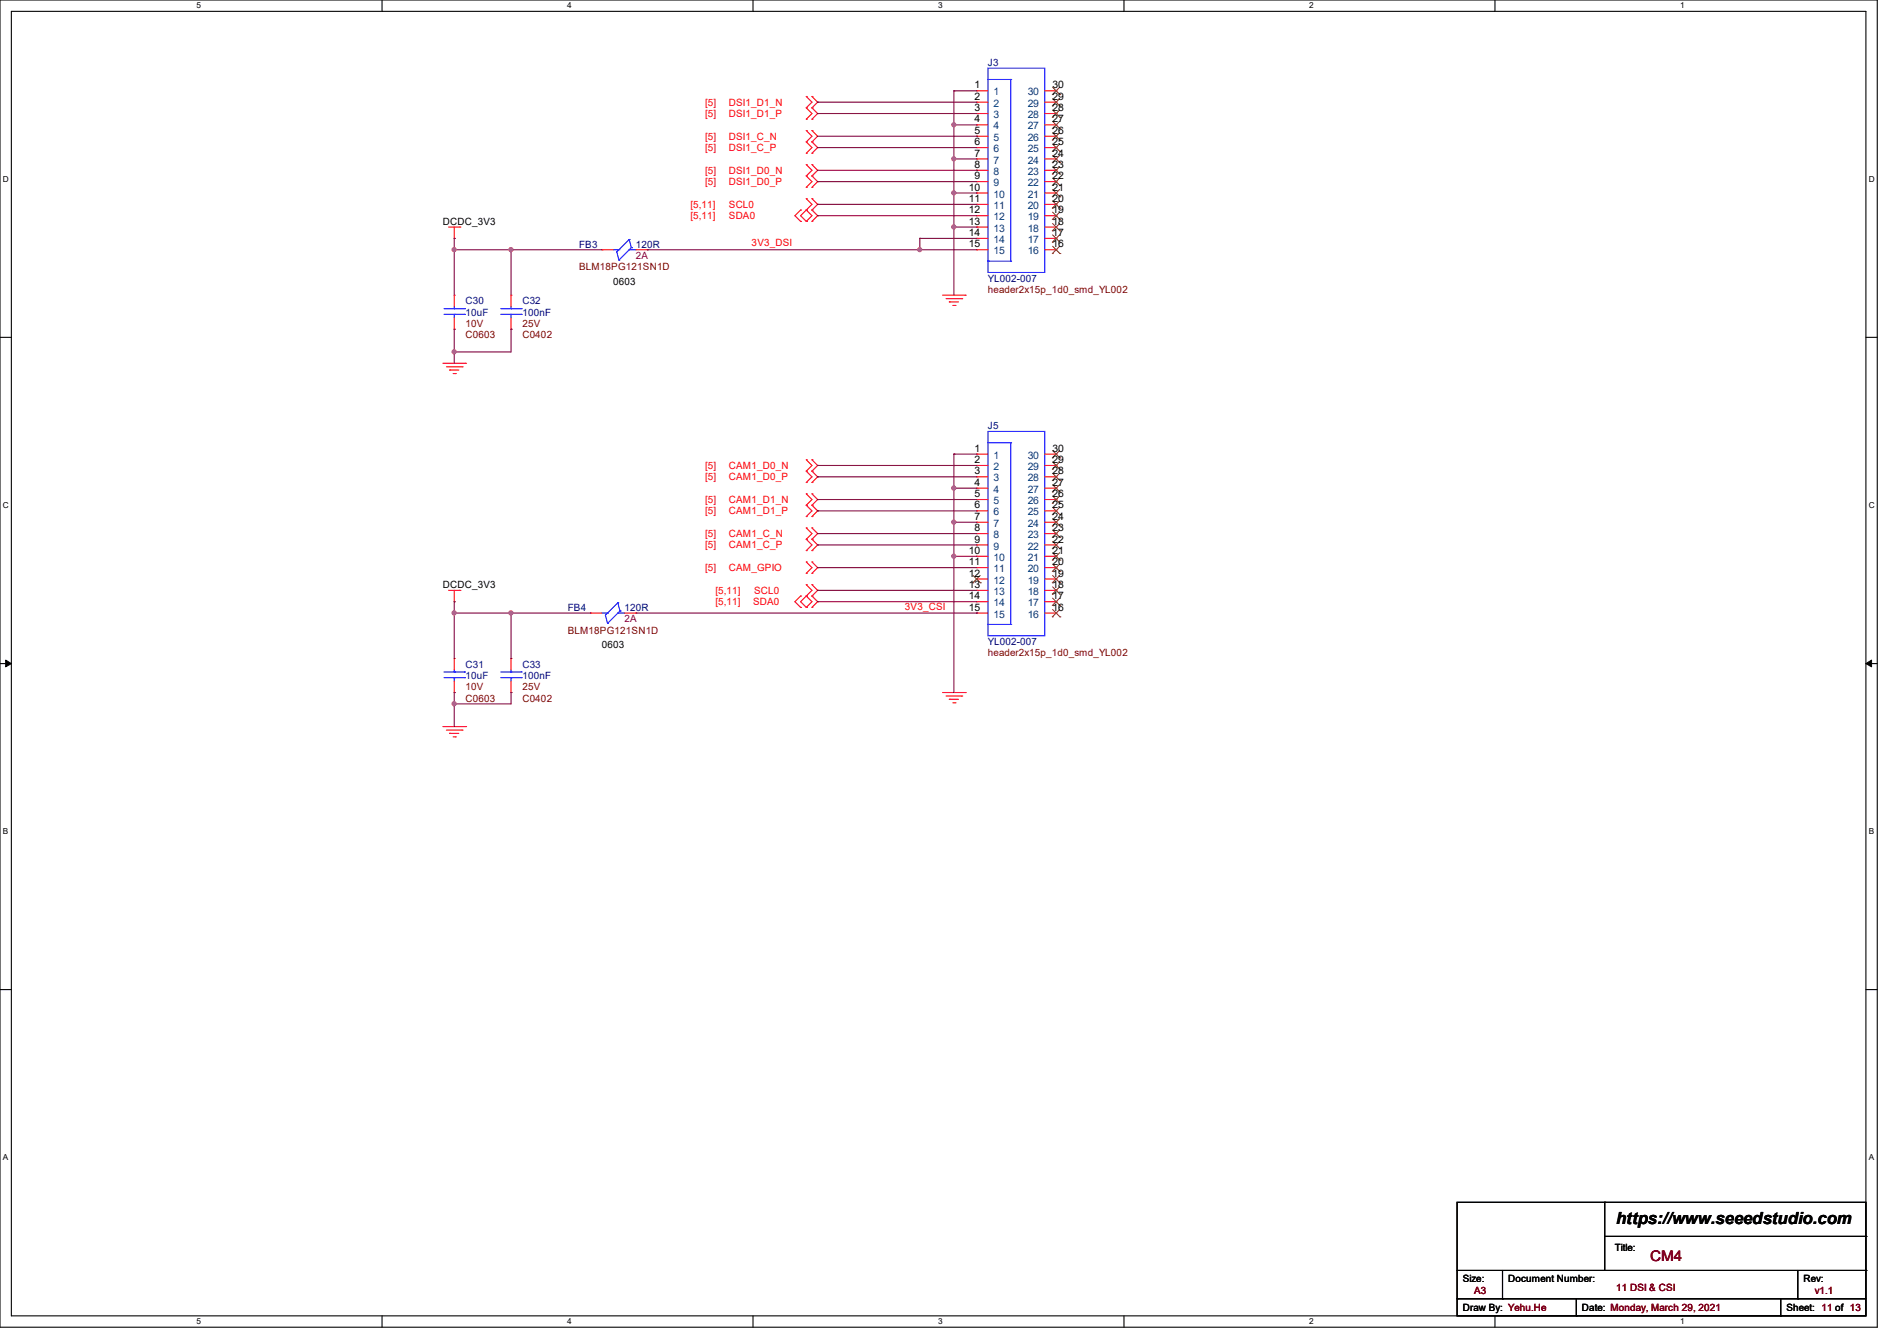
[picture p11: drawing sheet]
<svg xmlns="http://www.w3.org/2000/svg" width="297mm" height="210mm" viewBox="0 0 297 210" stroke-linecap="round" stroke-linejoin="round" font-family="sans-serif">
<path d="M0 0h293.9v207.9h-293.9zM1.8 1.8h290.3v204.3h-290.3z" fill="none" stroke="#000" stroke-width=".17"/>
<g fill="#fff">
<path d="M30.8 .2h.7v1.4h-.7z"/>
<path d="M30.8 206.2h.7v1.4h-.7z"/>
</g>
<path d="M59.8 0v1.8M59.8 206.1v1.8" fill="none" stroke="#000" stroke-width=".17"/>
<g fill="#fff">
<path d="M88.8 .2h.7v1.4h-.7z"/>
<path d="M88.8 206.2h.7v1.4h-.7z"/>
</g>
<path d="M117.9 0v1.8M117.9 206.1v1.8" fill="none" stroke="#000" stroke-width=".17"/>
<g fill="#fff">
<path d="M146.9 .2h.7v1.4h-.7z"/>
<path d="M146.9 206.2h.7v1.4h-.7z"/>
</g>
<path d="M176 0v1.8M176 206.1v1.8" fill="none" stroke="#000" stroke-width=".17"/>
<g fill="#fff">
<path d="M205 .2h.7v1.4h-.7z"/>
<path d="M205 206.2h.7v1.4h-.7z"/>
</g>
<path d="M234.1 0v1.8M234.1 206.1v1.8" fill="none" stroke="#000" stroke-width=".17"/>
<g fill="#fff">
<path d="M263.1 .2h.6v1.4h-.6z"/>
<path d="M263.1 206.2h.6v1.4h-.6z"/>
<path d="M.5 27.3h.9v1.4h-.9z"/>
<path d="M292.6 27.3h.9v1.4h-.9z"/>
<path d="M.5 78.4h.9v1.4h-.9z"/>
<path d="M292.6 78.4h.9v1.4h-.9z"/>
</g>
<path d="M0 52.8h1.8M292.1 52.8h1.8" fill="none" stroke="#000" stroke-width=".17"/>
<g fill="#fff">
<path d="M.5 129.5h.8v1.4h-.8z"/>
<path d="M292.6 129.5h.8v1.4h-.8z"/>
</g>
<path d="M0 103.9h1.8M292.1 103.9h1.8" fill="none" stroke="#000" stroke-width=".17"/>
<path d="M.9 103.4l.9 .5-.9 .5zM292.1 103.9l.9-.5v1z" fill="#000" stroke="#000" stroke-width=".16"/>
<g fill="#fff">
<path d="M.5 180.5h.8v1.4h-.8z"/>
<path d="M292.6 180.5h.8v1.4h-.8z"/>
</g>
<g fill="none" stroke="#000" stroke-width=".17">
<path d="M0 155h1.8M292.1 155h1.8M228.1 188.3h64v17.8h-64zM228.1 199h64M235.2 199v4.4M251.2 188.3h.1M251.2 188.3v10.7M251.2 193.6h40.9M281.5 199v4.4M292.1 199h.1M292.1 193.6h.1M228.1 203.4h.1"/>
<path d="M228.1 203.4h64M235.2 203.4h.1M246.8 206.1h.1M246.8 203.4v2.7M278.8 206.1h.1M278.8 203.4v2.7M281.5 203.4h.1"/>
</g>
<g fill="none" stroke="#f00" stroke-width=".17">
<path d="M126.2 16.9h.1M126.2 15.1h.1M126.2 18.7h.1M126.2 15.1l.9 .9-.9 .9M126.2 16.9l.9 .9-.9 .9M127.1 15.1h.1M127.1 16.9h.1M127.1 18.7h.1M127.1 15.1l.9 .9-.9 .9M127.1 16.9l.9 .9-.9 .9M152.9 14.2h.1M152.9 16h.1"/>
<path d="M152.9 17.8h.1M152.9 19.6h.1M152.9 14.2h1.8M152.9 16h1.8M152.9 17.8h1.8M152.9 19.6h1.8M163.6 14.2h1.8M163.6 16h1.8M163.6 17.8h1.8M163.6 19.6h1.8M165.4 14.2h.1M165.4 16h.1"/>
<path d="M165.4 17.8h.1M165.4 19.6h.1M70.2 35.6h1.8M71.1 37.3h.1M71.1 35.6v1.7M72 35.6h.1M94.2 39.1h.1M94.2 39.1h1.8M99.6 39.1h1.7M101.3 39.1h.1M125.3 32.9h.1M125.3 34.7h.1"/>
<path d="M125.3 32.9l-.8 .9 .8 .9M126.2 27.6h.1M126.2 25.8h.1M126.2 29.3h.1M126.2 22.2h.1M126.2 20.4h.1M126.2 24h.1M126.2 32.9h.1M126.2 31.1h.1M126.2 34.7h.1M126.2 25.8l.9 .9-.9 .9M126.2 27.6l.9 .8-.9 .9"/>
<path d="M126.2 20.4l.9 .9-.9 .9M126.2 22.2l.9 .9-.9 .9M126.2 31.1l.9 .9-1.8 1.8 .9 .9M126.2 32.9l.9 .9-.9 .9M127.1 25.8h.1M127.1 27.6h.1M127.1 29.3h.1M127.1 20.4h.1M127.1 22.2h.1M127.1 24h.1M127.1 31.1h.1M127.1 32.9h.1"/>
<path d="M127.1 34.7h.1M127.1 25.8l.9 .9-.9 .9M127.1 27.6l.9 .8-.9 .9M127.1 20.4l.9 .9-.9 .9M127.1 22.2l.9 .9-.9 .9M127.1 31.1l.9 .9-.9 .9M127.1 32.9l.9 .9-.9 .9M152.9 21.3h.1M152.9 23.1h.1M152.9 24.9h.1M152.9 26.7h.1M152.9 28.4h.1"/>
<path d="M152.9 30.2h.1M152.9 32h.1M152.9 33.8h.1M152.9 35.6h.1M152.9 37.3h.1M152.9 39.1h.1M152.9 35.6h1.8M152.9 39.1h1.8M152.9 21.3h1.8M152.9 23.1h1.8M152.9 24.9h1.8M152.9 26.7h1.8"/>
<path d="M152.9 28.4h1.8M152.9 30.2h1.8M152.9 32h1.8M152.9 33.8h1.8M152.9 37.3h1.8M163.6 35.6h1.8M163.6 39.1h1.8M163.6 21.3h1.8M163.6 23.1h1.8M163.6 24.9h1.8M163.6 26.7h1.8M163.6 28.4h1.8"/>
<path d="M163.6 30.2h1.8M163.6 32h1.8M163.6 33.8h1.8M163.6 37.3h1.8M165.4 21.3h.1M165.4 23.1h.1M165.4 24.9h.1M165.4 26.7h.1M165.4 28.4h.1M165.4 30.2h.1M165.4 32h.1M165.4 33.8h.1"/>
<path d="M165.4 35.6h.1M165.4 37.3h.1M165.4 39.1h.1M69.3 56.9h3.6M69.9 57.4h2.4M70.4 58h.1M70.4 58h1.4M71 58.5h.3M71.1 46.2h.1M71.1 51.6h.1M71.1 46.2v1.8M71.1 49.8v1.8"/>
<path d="M71.3 58.5h.1M72.3 57.4h.1M72.9 56.9h.1M80 46.2h.1M80 51.6h.1M80 46.2v1.8M80 49.8v1.8M147.6 46.2h3.5M148.1 46.8h2.5M148.6 47.3h.1M148.6 47.3h1.5M149.2 47.8h.3"/>
<path d="M149.5 47.8h.1M150.6 46.8h.1M151.1 46.2h.1M126.2 73.8h.1M126.2 72h.1M126.2 75.6h.1M126.2 79.1h.1M126.2 77.3h.1M126.2 72l.9 .9-.9 .9M126.2 73.8l.9 .9-.9 .9M126.2 77.3l.9 .9-.9 .9M126.2 79.1l.9 .9-.9 .9"/>
<path d="M127.1 72h.1M127.1 73.8h.1M127.1 75.6h.1M127.1 77.3h.1M127.1 79.1h.1M127.1 72l.9 .9-.9 .9M127.1 73.8l.9 .9-.9 .9M127.1 77.3l.9 .9-.9 .9M127.1 79.1l.9 .9-.9 .9M152.9 71.1h.1M152.9 72.9h.1M152.9 74.7h.1"/>
<path d="M152.9 76.5h.1M152.9 78.2h.1M152.9 71.1h1.8M152.9 72.9h1.8M152.9 74.7h1.8M152.9 76.5h1.8M152.9 78.2h1.8M163.6 71.1h1.8M163.6 72.9h1.8M163.6 74.7h1.8M163.6 76.5h1.8M163.6 78.2h1.8"/>
<path d="M165.4 71.1h.1M165.4 72.9h.1M165.4 74.7h.1M165.4 76.5h.1M165.4 78.2h.1M70.2 92.5h1.8M71.1 94.2h.1M71.1 92.5v1.7M72 92.5h.1M92.5 96h.1M92.5 96h1.7M97.8 96h1.8"/>
<path d="M99.6 96h.1M125.3 93.3h.1M125.3 95.1h.1M125.3 93.3l-.8 .9 .8 .9M126.2 80.9h.1M126.2 84.5h.1M126.2 82.7h.1M126.2 86.2h.1M126.2 93.3h.1M126.2 91.6h.1M126.2 95.1h.1M126.2 89.8h.1"/>
<path d="M126.2 88h.1M126.2 82.7l.9 .9-.9 .9M126.2 84.5l.9 .8-.9 .9M126.2 91.6l.9 .9-1.8 1.7 .9 .9M126.2 93.3l.9 .9-.9 .9M126.2 88l.9 .9-.9 .9M127.1 80.9h.1M127.1 82.7h.1M127.1 84.5h.1M127.1 86.2h.1M127.1 91.6h.1M127.1 93.3h.1"/>
<path d="M127.1 95.1h.1M127.1 88h.1M127.1 89.8h.1M127.1 82.7l.9 .9-.9 .9M127.1 84.5l.9 .8-.9 .9M127.1 91.6l.9 .9-.9 .8M127.1 93.3l.9 .9-.9 .9M127.1 88l.9 .9-.9 .9M152.9 80h.1M152.9 81.8h.1M152.9 83.6h.1M152.9 85.3h.1"/>
<path d="M152.9 87.1h.1M152.9 88.9h.1M152.9 90.7h.1M152.9 92.5h.1M152.9 94.2h.1M152.9 96h.1M152.9 92.5h1.8M152.9 80h1.8M152.9 81.8h1.8M152.9 83.6h1.8M152.9 85.3h1.8M152.9 87.1h1.8"/>
<path d="M152.9 88.9h1.8M152.9 90.7h1.8M152.9 94.2h1.8M152.9 96h1.8M163.6 92.5h1.8M163.6 80h1.8M163.6 81.8h1.8M163.6 83.6h1.8M163.6 85.3h1.8M163.6 87.1h1.8M163.6 88.9h1.8M163.6 90.7h1.8"/>
<path d="M163.6 94.2h1.8M163.6 96h1.8M165.4 80h.1M165.4 81.8h.1M165.4 83.6h.1M165.4 85.3h.1M165.4 87.1h.1M165.4 88.9h.1M165.4 90.7h.1M165.4 92.5h.1M165.4 94.2h.1M165.4 96h.1"/>
<path d="M69.3 113.8h3.6M69.9 114.3h2.4M70.4 114.9h.1M70.4 114.9h1.4M71 115.4h.3M71.1 103.1h.1M71.1 108.5h.1M71.1 103.1v1.8M71.1 106.7v1.8M71.3 115.4h.1M72.3 114.3h.1M72.9 113.8h.1"/>
<path d="M80 103.1h.1M80 108.5h.1M80 103.1v1.8M80 106.7v1.8M147.6 108.5h3.5M148.1 109h2.5M148.6 109.5h.1M148.6 109.5h1.5M149.2 110.1h.3M149.5 110.1h.1M150.6 109h.1M151.1 108.5h.1"/>
</g>
<g fill="none" stroke="#00f" stroke-width=".17">
<path d="M154.7 10.7h8.9v32h-8.9zM154.7 12.4h3.5M158.2 12.4h.1M158.2 12.4v28.5M96 39.1h.9M96.9 39.1h.1M98.5 37.5h.1M98.5 39.1h.1M98.5 37.5l-1.9 2 .3 1.2M98.5 39.1h1.1M98.5 37.5l.3 1.3M98.8 38.8h.1"/>
<path d="M98.8 38.8l-1.9 1.9M69.5 48.3h3.2M69.5 49.2h3.2M71.1 49.2h.1M71.1 48.3h.1M71.1 48v.3M71.1 49.2v.6M72.7 48.3h.1M72.7 49.2h.1M78.4 48.3h3.2M78.4 49.2h3.2M80 49.2h.1"/>
<path d="M80 48.3h.1M80 48v.3M80 49.2v.6M81.6 48.3h.1M81.6 49.2h.1M96.9 40.7h.1M154.7 40.9h.1M154.7 40.9h3.5M158.2 40.9h.1M154.7 67.6h8.9v32h-8.9zM154.7 69.3h3.5M158.2 69.3h.1"/>
<path d="M158.2 69.3v28.5M94.2 96h.9M95.1 97.6h.1M95.1 96h.1M96.7 94.4h.1M96.7 96h.1M96.7 94.4l-1.9 2 .3 1.2M96.7 96h1.1M96.7 94.4l.4 1.3M97.1 95.7h.1M97.1 95.7l-2 1.9M154.7 97.8h.1"/>
<path d="M154.7 97.8h3.5M158.2 97.8h.1M69.5 105.2h3.2M69.5 106.1h3.2M71.1 106.1h.1M71.1 105.2h.1M71.1 104.9v.3M71.1 106.1v.6M72.7 105.2h.1M72.7 106.1h.1M78.4 105.2h3.2M78.4 106.1h3.2"/>
<path d="M80 106.1h.1M80 105.2h.1M80 104.9v.3M80 106.1v.6M81.6 105.2h.1M81.6 106.1h.1"/>
</g>
<g fill="none" stroke="#804000" stroke-width=".16">
<path d="M164.8 14.8h.1M164.8 16.6h.1M164.8 18.4h.1M164.8 13.7l1.1 1.1M164.8 15.5l1.1 1.1M164.8 17.2l1.1 1.2M164.8 19l1.1 1.2M165.9 13.7l-1.1 1.1M165.9 15.5l-1.1 1.1M165.9 17.2l-1.1 1.2M165.9 19l-1.1 1.2M165.9 14.8h.1"/>
<path d="M165.9 16.6h.1M165.9 18.4h.1M164.8 20.2h.1M164.8 21.9h.1M164.8 23.7h.1M164.8 25.5h.1M164.8 27.3h.1M164.8 29h.1M164.8 30.8h.1M164.8 32.6h.1M164.8 34.4h.1M164.8 36.2h.1"/>
<path d="M164.8 37.9h.1M164.8 39.7h.1M164.8 20.8l1.1 1.1M164.8 22.6l1.1 1.1M164.8 24.3l1.1 1.2M164.8 26.1l1.1 1.2M164.8 27.9l1.1 1.1M164.8 29.7l1.1 1.1M164.8 31.5l1.1 1.1M164.8 33.2l1.1 1.2M164.8 35l1.1 1.2M164.8 36.8l1.1 1.1"/>
<path d="M164.8 38.6l1.1 1.1M165.9 20.8l-1.1 1.1M165.9 22.6l-1.1 1.1M165.9 24.3l-1.1 1.2M165.9 26.1l-1.1 1.2M165.9 27.9l-1.1 1.1M165.9 29.7l-1.1 1.1M165.9 31.5l-1.1 1.1M165.9 33.2l-1.1 1.2M165.9 35l-1.1 1.2M165.9 36.8l-1.1 1.1M165.9 38.6l-1.1 1.1"/>
<path d="M165.9 20.2h.1M165.9 21.9h.1M165.9 23.7h.1M165.9 25.5h.1M165.9 27.3h.1M165.9 29h.1M165.9 30.8h.1M165.9 32.6h.1M165.9 34.4h.1M165.9 36.2h.1M165.9 37.9h.1M165.9 39.7h.1"/>
<path d="M164.8 71.7h.1M164.8 73.5h.1M164.8 75.3h.1M164.8 77h.1M164.8 78.8h.1M164.8 70.6l1.1 1.1M164.8 72.3l1.1 1.2M164.8 74.1l1.1 1.2M164.8 75.9l1.1 1.1M164.8 77.7l1.1 1.1M164.8 79.5l1.1 1.1M165.9 70.6l-1.1 1.1"/>
<path d="M165.9 72.3l-1.1 1.2M165.9 74.1l-1.1 1.2M165.9 75.9l-1.1 1.1M165.9 77.7l-1.1 1.1M165.9 79.5l-1.1 1.1M165.9 71.7h.1M165.9 73.5h.1M165.9 75.3h.1M165.9 77h.1M165.9 78.8h.1M152.3 91.3h.1M152.4 90.1l1.1 1.2"/>
<path d="M153.5 90.1l-1.2 1.2M153.5 91.3h.1M164.8 80.6h.1M164.8 82.4h.1M164.8 84.2h.1M164.8 85.9h.1M164.8 87.7h.1M164.8 89.5h.1M164.8 91.3h.1M164.8 93h.1M164.8 94.8h.1M164.8 96.6h.1"/>
<path d="M164.8 81.2l1.1 1.2M164.8 83l1.1 1.2M164.8 84.8l1.1 1.1M164.8 86.6l1.1 1.1M164.8 88.3l1.1 1.2M164.8 90.1l1.1 1.2M164.8 91.9l1.1 1.1M164.8 93.7l1.1 1.1M164.8 95.5l1.1 1.1M165.9 81.2l-1.1 1.2M165.9 83l-1.1 1.2M165.9 84.8l-1.1 1.1"/>
<path d="M165.9 86.6l-1.1 1.1M165.9 88.3l-1.1 1.2M165.9 90.1l-1.1 1.2M165.9 91.9l-1.1 1.1M165.9 93.7l-1.1 1.1M165.9 95.5l-1.1 1.1M165.9 80.6h.1M165.9 82.4h.1M165.9 84.2h.1M165.9 85.9h.1M165.9 87.7h.1M165.9 89.5h.1"/>
<path d="M165.9 91.3h.1M165.9 93h.1M165.9 94.8h.1M165.9 96.6h.1"/>
</g>
<g fill="none" stroke="#800040" stroke-width=".17">
<path d="M128 16h.1M128 17.8h.1M128 16h24.9M128 17.8h24.9M149.4 14.2h.1M149.4 19.6h.1M149.4 14.2h3.5M149.4 14.2v32M149.4 19.6h3.5M71.1 37.3h.1M71.1 39.1h.1M71.1 37.3v8.9"/>
<path d="M71.1 39.1h23.1M80 39.1h.1M80 39.1v7.1M101.3 39.1h.1M101.3 39.1h51.6M128 32h.1M128 33.8h.1M128 23.1h.1M128 28.4h.1M128 32h24.9M128 33.8h24.9M128 21.3h24.9"/>
<path d="M128 23.1h24.9M128 26.7h24.9M128 28.4h24.9M144 37.3h.1M144 39.1h.1M144 37.3h8.9M144 37.3v1.8M149.4 35.6h.1M149.4 30.2h.1M149.4 24.9h.1M149.4 35.6h3.5M149.4 30.2h3.5"/>
<path d="M149.4 24.9h3.5M152.9 21.3h.1M152.9 26.7h.1M71.1 51.6h.1M71.1 55.1h.1M71.1 51.6v5.3M80 51.6h.1M80 51.6v3.5h-8.9M128 72.9h.1M128 74.7h.1M128 78.2h.1M128 72.9h24.9"/>
<path d="M128 74.7h24.9M128 78.2h24.9M149.4 71.1h.1M149.4 76.5h.1M149.4 71.1v37.4M149.4 71.1h3.5M149.4 76.5h3.5M71.1 94.2h.1M71.1 96h.1M71.1 94.2v8.9M71.1 96h21.4M80 96h.1"/>
<path d="M80 96v7.1M99.6 96h53.3M128 80h.1M128 83.6h.1M128 85.3h.1M128 88.9h.1M128 92.5h.1M128 94.2h.1M128 80h24.9M128 83.6h24.9M128 85.3h24.9M128 88.9h24.9"/>
<path d="M128 92.5h24.9M128 94.2h24.9M149.4 81.8h.1M149.4 87.1h.1M149.4 81.8h3.5M149.4 87.1h3.5M152.9 96h.1M71.1 108.5h.1M71.1 110.2h.1M71.1 108.5v5.3M80 108.5h.1M80 108.5v1.7h-8.9"/>
</g>
<g fill="#f0f" stroke="#f0f" stroke-width=".17">
<circle cx="80" cy="39.1" r=".32"/>
<circle cx="71.1" cy="39.1" r=".32"/>
<circle cx="71.1" cy="55.1" r=".32"/>
<circle cx="149.3" cy="19.5" r=".32"/>
<circle cx="149.3" cy="30.2" r=".32"/>
<circle cx="149.3" cy="24.9" r=".32"/>
<circle cx="149.3" cy="35.5" r=".32"/>
<circle cx="144" cy="39.1" r=".32"/>
<circle cx="149.3" cy="81.8" r=".32"/>
<circle cx="149.3" cy="76.4" r=".32"/>
<circle cx="149.3" cy="87.1" r=".32"/>
<circle cx="80" cy="96" r=".32"/>
<circle cx="71.1" cy="96" r=".32"/>
<circle cx="71.1" cy="110.2" r=".32"/>
</g>
<text font-size="2.6" x="253" y="191.8">https://www.seeedstudio.com</text>
<text font-size="2.3" fill="#800000" x="258.4" y="197.5">CM4</text>
<g font-size="1.6" fill="#000080">
<text x="154.7" y="10.3">J3</text>
<text x="90.7" y="38.8">FB3</text>
<text x="99.6" y="38.8">120R</text>
<text x="72.9" y="47.7">C30</text>
<text x="81.8" y="47.7">C32</text>
<text x="154.7" y="44.1">YL002-007</text>
<text x="72.9" y="49.4">10uF</text>
<text x="81.8" y="49.4">100nF</text>
<text x="154.7" y="67.2">J5</text>
<text x="88.9" y="95.7">FB4</text>
<text x="97.8" y="95.7">120R</text>
<text x="154.7" y="101">YL002-007</text>
<text x="72.9" y="104.6">C31</text>
<text x="72.9" y="106.3">10uF</text>
<text x="81.8" y="104.6">C33</text>
<text x="81.8" y="106.3">100nF</text>
</g>
<g font-size="1.6" fill="#f00">
<text x="110.4" y="16.6">[5]</text>
<text x="114.1" y="16.6">DSI1_D1_N</text>
<text x="110.4" y="18.3">[5]</text>
<text x="110.4" y="21.9">[5]</text>
<text x="110.4" y="23.7">[5]</text>
<text x="114.1" y="18.3">DSI1_D1_P</text>
<text x="114.1" y="21.9">DSI1_C_N</text>
<text x="114.1" y="23.7">DSI1_C_P</text>
<text x="110.4" y="27.2">[5]</text>
<text x="110.4" y="29">[5]</text>
<text x="114.1" y="27.2">DSI1_D0_N</text>
<text x="114.1" y="29">DSI1_D0_P</text>
<text x="108.1" y="32.6">[5,11]</text>
<text x="108.1" y="34.3">[5,11]</text>
<text x="114.1" y="32.6">SCL0</text>
<text x="114.1" y="34.3">SDA0</text>
<text x="117.7" y="38.6">3V3_DSI</text>
<text x="110.4" y="73.4">[5]</text>
<text x="110.4" y="75.2">[5]</text>
<text x="114.1" y="73.4">CAM1_D0_N</text>
<text x="114.1" y="75.2">CAM1_D0_P</text>
<text x="110.4" y="78.8">[5]</text>
<text x="110.4" y="80.6">[5]</text>
<text x="114.1" y="78.8">CAM1_D1_N</text>
<text x="114.1" y="80.6">CAM1_D1_P</text>
<text x="110.4" y="84.1">[5]</text>
<text x="110.4" y="85.9">[5]</text>
<text x="110.4" y="89.4">[5]</text>
<text x="114.1" y="84.1">CAM1_C_N</text>
<text x="114.1" y="85.9">CAM1_C_P</text>
<text x="114.1" y="89.4">CAM_GPIO</text>
<text x="112" y="93">[5,11]</text>
<text x="112" y="94.8">[5,11]</text>
<text x="117.9" y="94.8">SDA0</text>
<text x="118.1" y="93">SCL0</text>
<text x="141.7" y="95.5">3V3_CSI</text>
</g>
<g font-size="1.6">
<text x="152.6" y="13.8">1</text>
<text x="152.6" y="15.6">2</text>
<text x="152.6" y="17.4">3</text>
<text x="164.8" y="13.8">30</text>
<text x="164.8" y="15.6">29</text>
<text x="164.8" y="17.4">28</text>
<text x="152.6" y="19.2">4</text>
<text x="152.6" y="21">5</text>
<text x="152.6" y="22.7">6</text>
<text x="164.8" y="19.2">27</text>
<text x="164.8" y="21">26</text>
<text x="164.8" y="22.7">25</text>
<text x="151.7" y="29.8">10</text>
<text x="152.6" y="24.5">7</text>
<text x="152.6" y="26.3">8</text>
<text x="152.6" y="28.1">9</text>
<text x="164.8" y="24.5">24</text>
<text x="164.8" y="26.3">23</text>
<text x="164.8" y="28.1">22</text>
<text x="164.8" y="29.8">21</text>
<text x="69.3" y="35.2">DCDC_3V3</text>
<text x="151.7" y="31.6">11</text>
<text x="151.7" y="33.4">12</text>
<text x="151.7" y="35.2">13</text>
<text x="164.8" y="31.6">20</text>
<text x="164.8" y="33.4">19</text>
<text x="164.8" y="35.2">18</text>
<text x="151.7" y="37">14</text>
<text x="151.7" y="38.7">15</text>
<text x="164.8" y="37">17</text>
<text x="164.8" y="38.7">16</text>
<text x="96" y="44.7">0603</text>
<text x="152.6" y="70.7">1</text>
<text x="164.8" y="70.7">30</text>
<text x="152.6" y="72.5">2</text>
<text x="152.6" y="74.3">3</text>
<text x="152.6" y="76.1">4</text>
<text x="152.6" y="77.9">5</text>
<text x="164.8" y="72.5">29</text>
<text x="164.8" y="74.3">28</text>
<text x="164.8" y="76.1">27</text>
<text x="164.8" y="77.9">26</text>
<text x="152.6" y="79.6">6</text>
<text x="152.6" y="81.4">7</text>
<text x="152.6" y="83.2">8</text>
<text x="164.8" y="79.6">25</text>
<text x="164.8" y="81.4">24</text>
<text x="164.8" y="83.2">23</text>
<text x="151.7" y="86.7">10</text>
<text x="151.7" y="88.5">11</text>
<text x="152.6" y="85">9</text>
<text x="164.8" y="85">22</text>
<text x="164.8" y="86.7">21</text>
<text x="164.8" y="88.5">20</text>
<text x="69.3" y="92.1">DCDC_3V3</text>
<text x="151.7" y="90.3">12</text>
<text x="151.7" y="92.1">13</text>
<text x="151.7" y="93.9">14</text>
<text x="151.7" y="95.6">15</text>
<text x="164.8" y="90.3">19</text>
<text x="164.8" y="92.1">18</text>
<text x="164.8" y="93.9">17</text>
<text x="164.8" y="95.6">16</text>
<text x="94.2" y="101.6">0603</text>
<text x="252.8" y="196">Title:</text>
<text x="229" y="200.7">Size:</text>
<text x="236.1" y="200.7">Document Number:</text>
<text x="282.4" y="200.7">Rev:</text>
<text x="229" y="205.4">Draw By: Yehu.He</text>
<text x="247.7" y="205.4">Date: Monday, March 29, 2021</text>
<text x="279.7" y="205.4">Sheet: 11 of 13</text>
</g>
<g font-size="1.6" fill="#004080">
<text x="155.6" y="14.9">1</text>
<text x="155.6" y="16.7">2</text>
<text x="160.9" y="14.9">30</text>
<text x="160.9" y="16.7">29</text>
<text x="155.6" y="18.5">3</text>
<text x="155.6" y="20.3">4</text>
<text x="155.6" y="22.1">5</text>
<text x="155.6" y="23.8">6</text>
<text x="160.9" y="18.5">28</text>
<text x="160.9" y="20.3">27</text>
<text x="160.9" y="22.1">26</text>
<text x="160.9" y="23.8">25</text>
<text x="155.6" y="25.6">7</text>
<text x="155.6" y="27.4">8</text>
<text x="155.6" y="29.2">9</text>
<text x="160.9" y="25.6">24</text>
<text x="160.9" y="27.4">23</text>
<text x="160.9" y="29.2">22</text>
<text x="155.6" y="30.9">10</text>
<text x="155.6" y="32.7">11</text>
<text x="155.6" y="34.5">12</text>
<text x="160.9" y="30.9">21</text>
<text x="160.9" y="32.7">20</text>
<text x="160.9" y="34.5">19</text>
<text x="155.6" y="36.3">13</text>
<text x="155.6" y="38.1">14</text>
<text x="155.6" y="39.8">15</text>
<text x="160.9" y="36.3">18</text>
<text x="160.9" y="38.1">17</text>
<text x="160.9" y="39.8">16</text>
<text x="155.6" y="71.8">1</text>
<text x="160.9" y="71.8">30</text>
<text x="155.6" y="73.6">2</text>
<text x="155.6" y="75.4">3</text>
<text x="155.6" y="77.2">4</text>
<text x="160.9" y="73.6">29</text>
<text x="160.9" y="75.4">28</text>
<text x="160.9" y="77.2">27</text>
<text x="155.6" y="79">5</text>
<text x="155.6" y="80.7">6</text>
<text x="155.6" y="82.5">7</text>
<text x="160.9" y="79">26</text>
<text x="160.9" y="80.7">25</text>
<text x="160.9" y="82.5">24</text>
<text x="155.6" y="84.3">8</text>
<text x="155.6" y="86.1">9</text>
<text x="155.6" y="87.8">10</text>
<text x="155.6" y="89.6">11</text>
<text x="160.9" y="84.3">23</text>
<text x="160.9" y="86.1">22</text>
<text x="160.9" y="87.8">21</text>
<text x="160.9" y="89.6">20</text>
<text x="155.6" y="91.4">12</text>
<text x="155.6" y="93.2">13</text>
<text x="155.6" y="95">14</text>
<text x="160.9" y="91.4">19</text>
<text x="160.9" y="93.2">18</text>
<text x="160.9" y="95">17</text>
<text x="155.6" y="96.7">15</text>
<text x="160.9" y="96.7">16</text>
</g>
<g font-size="1.6" fill="#800040">
<text x="99.6" y="40.6">2A</text>
<text x="97.8" y="97.4">2A</text>
</g>
<g font-size="1.6" fill="#800000">
<text x="90.7" y="42.3">BLM18PG121SN1D</text>
<text x="154.7" y="45.9">header2x15p_1d0_smd_YL002</text>
<text x="72.9" y="53">C0603</text>
<text x="72.9" y="51.2">10V</text>
<text x="81.8" y="53">C0402</text>
<text x="81.8" y="51.2">25V</text>
<text x="88.9" y="99.2">BLM18PG121SN1D</text>
<text x="154.7" y="102.8">header2x15p_1d0_smd_YL002</text>
<text x="72.9" y="109.9">C0603</text>
<text x="72.9" y="108.1">10V</text>
<text x="81.8" y="109.9">C0402</text>
<text x="81.8" y="108.1">25V</text>
<text x="230.8" y="202.7">A3</text>
<text x="253" y="202.2">11 DSI &amp; CSI</text>
<text x="284.1" y="202.7">v1.1</text>
</g>
<g font-size="1.3">
<text x="30.8" y="1.3">5</text>
<text x="88.8" y="1.3">4</text>
<text x="146.9" y="1.3">3</text>
<text x="205" y="1.3">2</text>
<text x="263.1" y="1.3">1</text>
<text x=".5" y="28.4">D</text>
<text x="292.6" y="28.4">D</text>
<text x=".5" y="79.5">C</text>
<text x="292.6" y="79.5">C</text>
<text x=".5" y="130.6">B</text>
<text x="292.6" y="130.6">B</text>
<text x=".5" y="181.7">A</text>
<text x="292.6" y="181.7">A</text>
<text x="30.8" y="207.4">5</text>
<text x="88.8" y="207.4">4</text>
<text x="146.9" y="207.4">3</text>
<text x="205" y="207.4">2</text>
<text x="263.1" y="207.4">1</text>
</g>
</svg>
